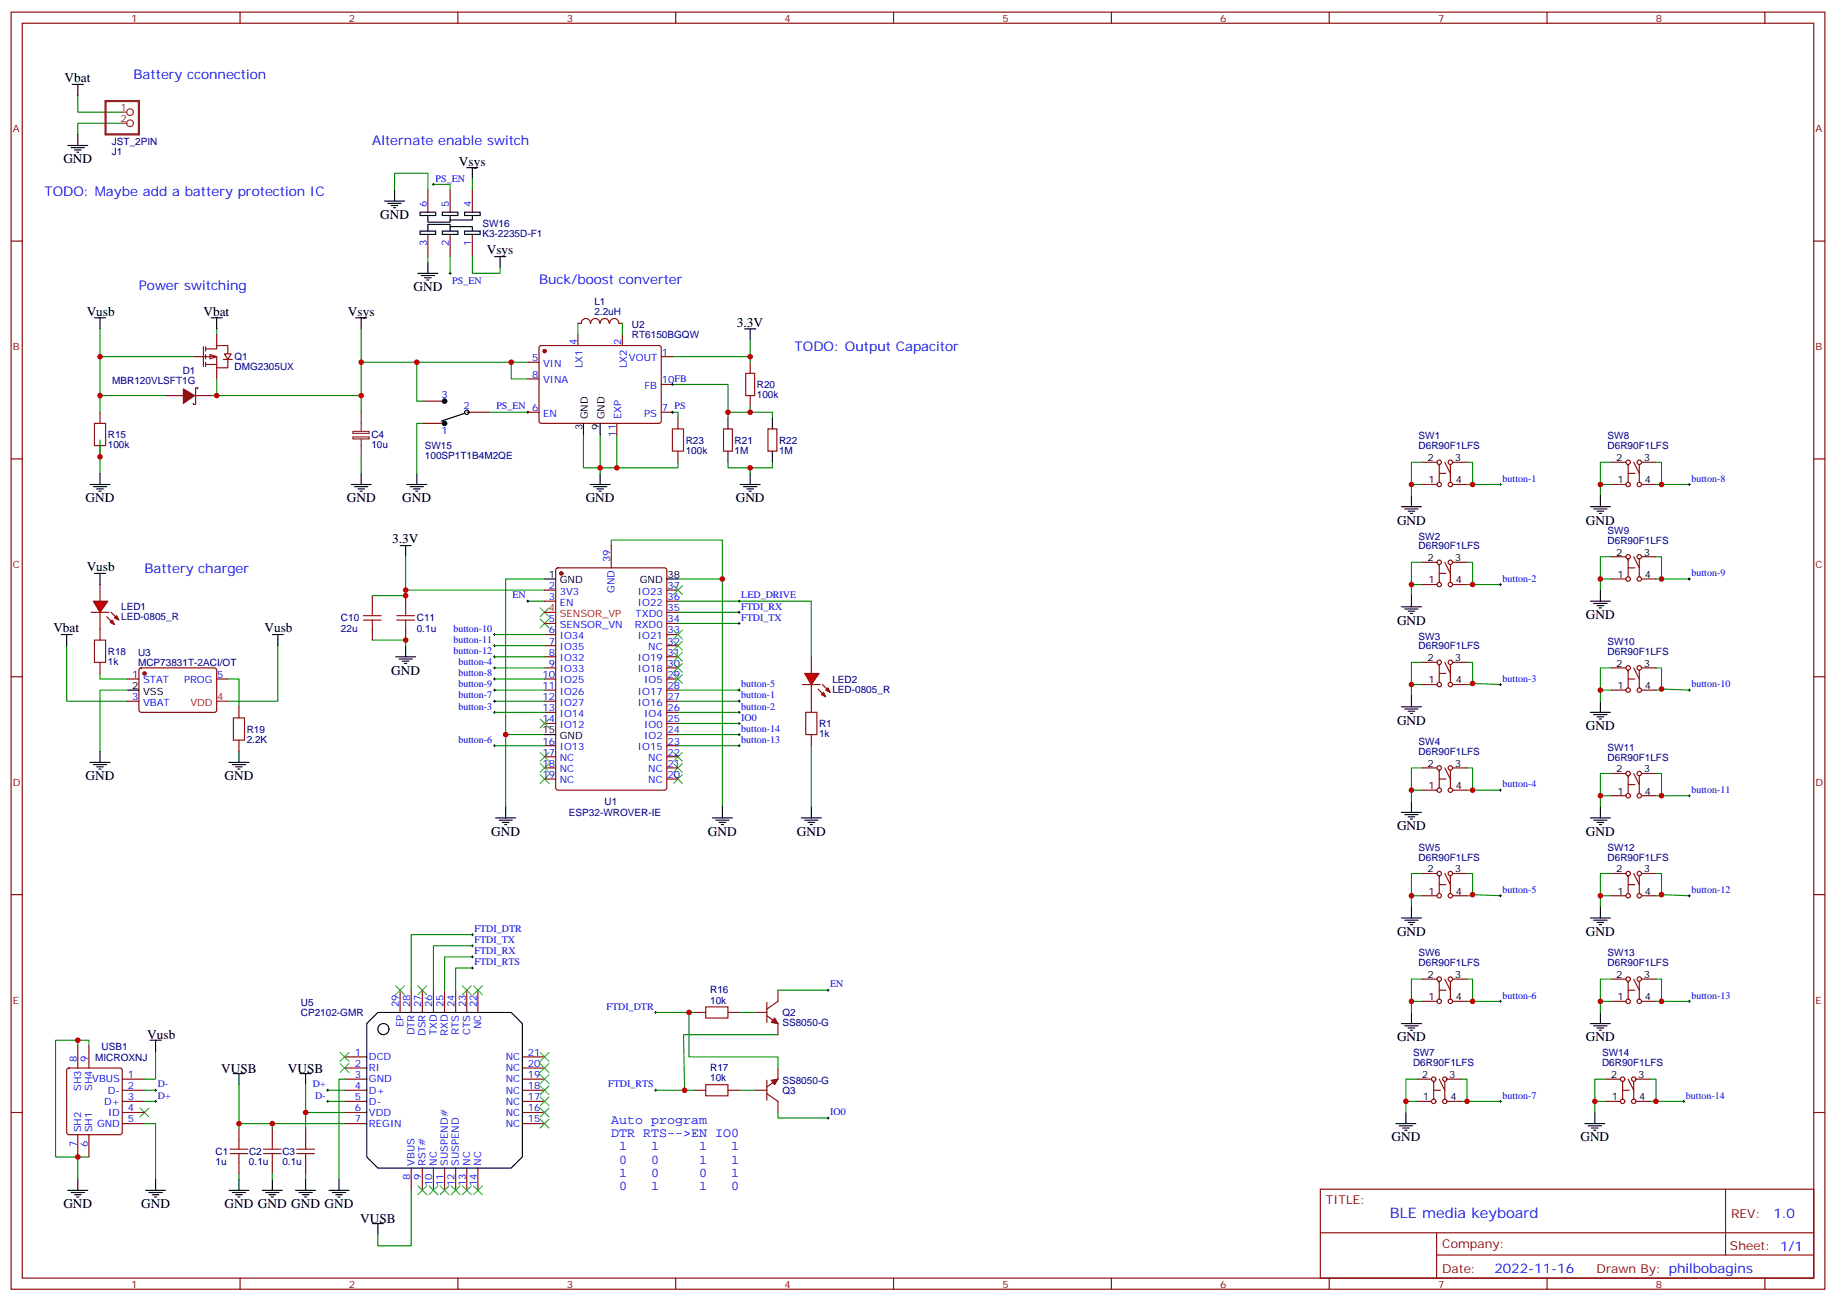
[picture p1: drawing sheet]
<svg xmlns="http://www.w3.org/2000/svg" width="583mm" height="413mm" viewBox="0 0 583 413" stroke-linecap="round" stroke-linejoin="round" font-family="sans-serif">
<g fill="none" stroke="#008700" stroke-width=".35">
<path d="M24.7 30.3v5.3h14.1M38.8 39.1h-14.1v3.6M451.6 153.8h-3.6v3.5M451.6 146.7h-3.6v7.1M465.7 146.7h1.7v7.1M465.7 153.8h10.5M511.5 146.7h-3.5v7.1M511.5 153.8h-3.5v3.5M525.6 146.7h1.8v7.1h-1.8M527.4 153.8h8.8M128.8 176.7v12.4h-10.6M194 173.2v-1.8h35.3v12.4"/>
<path d="M451.6 178.5h-3.6v7M465.7 178.5h1.7v7h-1.7M511.5 176.7h-3.5v7.1M525.6 176.7h1.8v7.1h-1.8M128.8 187.3h44.1M167.6 190.8h5.3M172.9 183.8h-12.4v72.3M215.2 183.8h14.1v72.3M451.6 185.5h-3.6v3.6M467.4 185.5h8.8M511.5 183.8h-3.5v3.5M527.4 183.8h8.8"/>
<path d="M72.3 215.5h3.5v8.8M118.2 203.2h10.6v1.7M451.6 210.2h-3.6v7.1M451.6 217.3h-3.6v3.5M465.7 210.2h1.7v7.1h-1.7M467.4 216.9l8.8 .4M511.5 219h-3.5v3.6M511.5 212h-3.5v7M525.6 212h1.8v7h-1.8M527.4 218.7l8.8 .3M160.5 233.2h12.4M451.6 250.8h-3.6v3.5"/>
<path d="M451.6 243.7h-3.6v7.1M465.7 243.7h1.7v7.1h-1.7M467.4 250.8h8.8M511.5 252.6h-3.5v3.5M511.5 245.5h-3.5v7.1M525.6 245.5h1.8v7.1h-1.8M527.4 252.6h8.8M451.6 277.2h-3.6v7.1M465.7 277.2h1.7v7.1h-1.7M511.5 277.2h-3.5v7.1M525.6 277.2h1.8v7.1h-1.8M451.6 284.3h-3.6v3.5"/>
<path d="M467.4 284l8.8 .3M511.5 284.3h-3.5v3.5M527.4 284l8.8 .3M451.6 317.8h-3.6v3.5M451.6 310.8h-3.6v7M465.7 310.8h1.7v7h-1.7M467.4 317.8h8.8M24.7 331.9v-1.7h-7.1v37h10.6M24.7 330.2h3.5v1.7M49.4 333.7v8.8h-3.5M45.9 356.6h3.5v17.7M449.8 349.6h-3.5v3.5"/>
<path d="M449.8 342.5h-3.5v7.1M463.9 342.5h1.8v7.1h-1.8M465.7 349.6h10.5"/>
</g>
<g fill="none" stroke="#000" stroke-width=".35">
<path d="M236.4 104.4h3.5M238.1 104.4v3.5M448 157.3v3.5M508 157.3v3.5M127 173.2h3.5M128.8 173.2v3.5M444.9 160.8h6.3M445.9 161.5h4.2M447 162.2h2.1M447.7 162.9h.7M504.8 160.8h6.4M505.9 161.5h4.2"/>
<path d="M506.9 162.2h2.2M507.6 162.9h.8M172.9 183.8h3.5M211.7 183.8h3.5M444.9 192.6h6.3M445.9 193.3h4.2M447 194h2.1M447.7 194.7h.7M448 189.1v3.5M504.8 190.8h6.4M505.9 191.5h4.2M506.9 192.2h2.2"/>
<path d="M507.6 192.9h.8M508 187.3v3.5M125.6 208.5h6.3M126.6 209.2h4.3M127.7 209.9h2.1M128.4 210.6h.7M128.8 204.9v3.6M75.8 238.4v3.6M172.9 233.2h3.5M444.9 224.3h6.3M445.9 225h4.2M447 225.7h2.1"/>
<path d="M447.7 226.4h.7M448 220.8v3.5M504.8 226.1h6.4M505.9 226.8h4.2M506.9 227.5h2.2M507.6 228.2h.8M508 222.6v3.5M72.7 242h6.3M73.7 242.7h4.3M74.8 243.4h2.1M75.5 244.1h.7M157.3 259.6h6.4"/>
<path d="M160.5 256.1v3.5M226.1 259.6h6.4M229.3 256.1v3.5M444.9 257.8h6.3M445.9 258.6h4.2M447 259.3h2.1M447.7 260h.7M448 254.3v3.5M504.8 259.6h6.4M508 256.1v3.5M158.4 260.3h4.2M159.5 261h2.1"/>
<path d="M160.2 261.7h.7M227.2 260.3h4.2M228.2 261h2.2M229 261.7h.7M505.9 260.3h4.2M506.9 261h2.2M507.6 261.7h.8M444.9 291.4h6.3M445.9 292.1h4.2M447 292.8h2.1M447.7 293.5h.7M448 287.8v3.6"/>
<path d="M504.8 291.4h6.4M505.9 292.1h4.2M506.9 292.8h2.2M507.6 293.5h.8M508 287.8v3.6M444.9 324.9h6.3M445.9 325.6h4.2M447 326.3h2.1M447.7 327h.7M448 321.3v3.6M443.1 356.6h6.3M444.1 357.3h4.3"/>
<path d="M445.2 358h2.1M445.9 358.7h.7M446.3 353.1v3.5M21.5 377.8h6.4M22.6 378.5h4.2M23.6 379.2h2.2M24.3 379.9h.7M24.7 374.3v3.5M46.2 377.8h6.4M47.3 378.5h4.2M48.3 379.2h2.1M49 379.9h.7"/>
<path d="M49.4 374.3v3.5"/>
</g>
<g fill="none" stroke="#3c3" stroke-width=".35">
<path d="M171.4 196.5l2.9 2.8M171.4 192.9l2.9 2.9M174.3 196.5l-2.9 2.8M174.3 192.9l-2.9 2.9M213.8 203.5l2.8 2.8M216.6 203.5l-2.8 2.8M171.4 238.8l2.9 2.8M174.3 238.8l-2.9 2.8M213.8 238.8l2.8 2.8M216.6 238.8l-2.8 2.8M171.4 245.9l2.9 2.8M171.4 242.3l2.9 2.8"/>
<path d="M174.3 245.9l-2.9 2.8M174.3 242.3l-2.9 2.8M213.8 242.3l2.8 2.8M213.8 245.9l2.8 2.8M216.6 242.3l-2.8 2.8M216.6 245.9l-2.8 2.8M44.4 351.7l2.9 2.8M47.3 351.7l-2.9 2.8"/>
</g>
<g fill="none" stroke="#870000" stroke-width=".35">
<path d="M451.6 146.7h4.5M451.6 153.8h4.5M461.1 146.7h4.6M461.1 153.8h4.6M511.5 146.7h4.6M511.5 153.8h4.6M521.1 146.7h4.5M521.1 153.8h4.5M194 173.2v7M451.6 178.5h4.5M461.1 178.5h4.6M511.5 176.7h4.6"/>
<path d="M521.1 176.7h4.5M118.2 189.1v3.5M118.2 199.6v3.6M128.8 189.1v3.5M128.8 199.6v3.6M172.9 187.3h3.5M172.9 190.8h3.5M172.9 197.9h3.5M176.6 180.4l.5-.2h33.9l.6 .5 .1 69.4-.5 .6-34.1 .1-.7-.5v-69.4zM211.7 187.3h3.5M211.7 190.8h3.5M211.7 197.9h3.5"/>
<path d="M211.7 194.3h3.5M451.6 185.5h4.5M461.1 185.5h4.6M511.5 183.8h4.6M521.1 183.8h4.5M172.9 201.4h3.5M172.9 204.9h3.5M172.9 208.5h3.5M172.9 212h3.5M172.9 215.5h3.5M172.9 219h3.5M211.7 201.4h3.5"/>
<path d="M211.7 204.9h3.5M211.7 208.5h3.5M211.7 212h3.5M211.7 215.5h3.5M211.7 219h3.5M451.6 210.2h4.5M451.6 217.3h4.5M461.1 210.2h4.6M461.1 217.3h4.6M511.5 212h4.6M511.5 219h4.6M521.1 212h4.5"/>
<path d="M521.1 219h4.5M75.8 224.3v3.6M75.8 234.9v3.5M172.9 222.6h3.5M172.9 226.1h3.5M172.9 229.6h3.5M172.9 236.7h3.5M211.7 222.6h3.5M211.7 226.1h3.5M211.7 229.6h3.5M211.7 236.7h3.5M211.7 233.2h3.5"/>
<path d="M172.9 240.2h3.5M172.9 243.7h3.5M172.9 247.3h3.5M211.7 240.2h3.5M211.7 243.7h3.5M211.7 247.3h3.5M451.6 243.7h4.5M451.6 250.8h4.5M461.1 243.7h4.6M461.1 250.8h4.6M511.5 245.5h4.6M511.5 252.6h4.6"/>
<path d="M521.1 245.5h4.5M521.1 252.6h4.5M451.6 277.2h4.5M461.1 277.2h4.6M511.5 277.2h4.6M521.1 277.2h4.5M451.6 284.3h4.5M461.1 284.3h4.6M511.5 284.3h4.6M521.1 284.3h4.5M451.6 310.8h4.5M451.6 317.8h4.5"/>
<path d="M461.1 310.8h4.6M461.1 317.8h4.6M21.4 339.2l.5-.2h16.2l.5 .2 .2 .5v19.7l-.2 .5-.5 .3h-16.2l-.5-.3-.2-.5v-19.7zM24.7 331.9v7.1M28.2 331.9v7.1M38.8 356.6h7.1M38.8 353.1h7.1M38.8 349.6h7.1M38.8 346h7.1M38.8 342.5h7.1M449.8 349.6h4.6M449.8 342.5h4.6"/>
<path d="M459.3 349.6h4.6M459.3 342.5h4.6M24.7 360.2v7M28.2 360.2v7"/>
<circle cx="456.8" cy="146.7" r=".71"/>
<circle cx="456.8" cy="153.8" r=".71"/>
<circle cx="460.4" cy="146.7" r=".71"/>
<circle cx="460.4" cy="153.8" r=".71"/>
<circle cx="516.8" cy="153.8" r=".71"/>
<circle cx="516.8" cy="146.7" r=".71"/>
<circle cx="520.3" cy="153.8" r=".71"/>
<circle cx="520.3" cy="146.7" r=".71"/>
<circle cx="456.8" cy="178.5" r=".71"/>
<circle cx="460.4" cy="178.5" r=".71"/>
<circle cx="516.8" cy="176.7" r=".71"/>
<circle cx="520.3" cy="176.7" r=".71"/>
<circle cx="456.8" cy="185.5" r=".71"/>
<circle cx="460.4" cy="185.5" r=".71"/>
<circle cx="516.8" cy="183.8" r=".71"/>
<circle cx="520.3" cy="183.8" r=".71"/>
<circle cx="456.8" cy="217.3" r=".71"/>
<circle cx="456.8" cy="210.2" r=".71"/>
<circle cx="460.4" cy="217.3" r=".71"/>
<circle cx="460.4" cy="210.2" r=".71"/>
<circle cx="516.8" cy="219" r=".71"/>
<circle cx="516.8" cy="212" r=".71"/>
<circle cx="520.3" cy="212" r=".71"/>
<circle cx="520.3" cy="219" r=".71"/>
<circle cx="456.8" cy="243.7" r=".71"/>
<circle cx="456.8" cy="250.8" r=".71"/>
<circle cx="460.4" cy="250.8" r=".71"/>
<circle cx="460.4" cy="243.7" r=".71"/>
<circle cx="516.8" cy="252.6" r=".71"/>
<circle cx="516.8" cy="245.5" r=".71"/>
<circle cx="520.3" cy="245.5" r=".71"/>
<circle cx="520.3" cy="252.6" r=".71"/>
<circle cx="456.8" cy="277.2" r=".71"/>
<circle cx="460.4" cy="277.2" r=".71"/>
<circle cx="516.8" cy="277.2" r=".71"/>
<circle cx="520.3" cy="277.2" r=".71"/>
<circle cx="456.8" cy="284.3" r=".71"/>
<circle cx="460.4" cy="284.3" r=".71"/>
<circle cx="516.8" cy="284.3" r=".71"/>
<circle cx="520.3" cy="284.3" r=".71"/>
<circle cx="456.8" cy="317.8" r=".71"/>
<circle cx="456.8" cy="310.8" r=".71"/>
<circle cx="460.4" cy="310.8" r=".71"/>
<circle cx="460.4" cy="317.8" r=".71"/>
<circle cx="455.1" cy="342.5" r=".71"/>
<circle cx="455.1" cy="349.6" r=".71"/>
<circle cx="458.6" cy="342.5" r=".71"/>
<circle cx="458.6" cy="349.6" r=".71"/>
</g>
<g fill="none" stroke="#000" stroke-width=".32">
<path d="M475.9 153.8h.7M476.2 153.4v.7M535.9 153.8h.7M536.2 153.4v.7M167.2 190.8h.7M167.6 190.5v.7M475.9 185.5h.7M476.2 185.2v.7M535.9 183.8h.7M536.2 183.4v.7M475.9 217.3h.7M476.2 216.9v.7"/>
<path d="M535.9 219h.7M536.2 218.7v.7M475.9 250.8h.7M476.2 250.4v.7M535.9 252.6h.7M536.2 252.2v.7M475.9 284.3h.7M476.2 284v.7M535.9 284.3h.7M536.2 284v.7M475.9 317.8h.7M476.2 317.5v.7"/>
<path d="M475.9 349.6h.7M476.2 349.2v.7"/>
</g>
<path d="M115.4 196.8h5.6M115.4 195.4h5.6M118.2 192.6v2.8M118.2 196.8v2.8M125.9 196.8h5.7M125.9 195.4h5.7M128.8 192.6v2.8M128.8 196.8v2.8M74.1 227.9h3.5v7h-3.5z" fill="none" stroke="#a10000" stroke-width=".35"/>
<circle cx="178.2" cy="182" r=".53" fill="#870000" stroke="#870000" stroke-width=".35"/>
<path d="M172.9 194.3h3.5" fill="none" stroke="#f00" stroke-width=".35"/>
<g fill="none" stroke="#900" stroke-width=".35">
<path d="M456.8 147.8v-.4v5.7M456.8 150.2h2.2M458.6 146.7l1.8 3.5M460.4 147.4v5.7M516.8 147.8v-.4v5.7M516.8 150.2h2.1M518.6 146.7l1.7 3.5M520.3 147.4v5.7M456.8 179.5v-.3v5.6M458.6 178.5l1.8 3.5M460.4 179.2v5.6M516.8 177.8v-.4v5.7"/>
<path d="M518.6 176.7l1.7 3.5M520.3 177.4v5.7M456.8 182h2.2M516.8 180.2h2.1M456.8 211.3v-.4v5.7M456.8 213.7h2.2M458.6 210.2l1.8 3.5M460.4 210.9v5.7M516.8 213v-.3v5.6M516.8 215.5h2.1M518.6 212l1.7 3.5M520.3 212.7v5.6"/>
<path d="M456.8 244.8v-.4v5.7M456.8 247.3h2.2M458.6 243.7l1.8 3.6M460.4 244.4v5.7M516.8 246.6v-.4v5.6M516.8 249h2.1M518.6 245.5l1.7 3.5M520.3 246.2v5.6M456.8 278.3v-.3v5.6M458.6 277.2l1.8 3.6M460.4 278v5.6M516.8 278.3v-.3v5.6"/>
<path d="M518.6 277.2l1.7 3.6M520.3 278v5.6M456.8 280.8h2.2M516.8 280.8h2.1M456.8 311.8v-.3v5.6M456.8 314.3h2.2M458.6 310.8l1.8 3.5M460.4 311.5v5.6M455.1 343.6v-.4v5.7M455.1 346h2.1M456.8 342.5l1.8 3.5M458.6 343.2v5.7"/>
</g>
<path d="M33.5 32.1h10.6v10.6h-10.6z" fill="none" stroke="#8c2424" stroke-width=".71"/>
<g fill="none" stroke="#8c2424" stroke-width=".35">
<path d="M38.8 39.1h1.4M38.8 35.6h1.4"/>
<circle cx="41.3" cy="39.1" r="1.06"/>
<circle cx="41.3" cy="35.6" r="1.06"/>
</g>
<g fill="#f00" stroke="#870000" stroke-width=".35">
<path d="M29.6 190.8h4.6l-2.5 3.5z"/>
<path d="M28.9 194.3h5.7z"/>
</g>
<g fill="#870000" stroke="#870000" stroke-width=".35">
<path d="M35.3 194.3l1.4 1.5z"/>
<path d="M33.9 195.8l1.4 1.4z"/>
</g>
<g fill="#f00" stroke="#870000" stroke-width=".35">
<path d="M37 195.4l.7 1.4-1.4-.7z"/>
<path d="M34.9 197.5l.7-.7 .7 1.4z"/>
</g>
<path d="M70.9 114.1h2.8M31.7 130.8v3.6M31.7 141.4v3.6M31.7 185.5v5.3M31.7 194.3v8.9M31.7 210.2v3.5M40.6 215.5h3.5M44.3 212.2l.5-.2h23.6l.4 .7-.1 13-.6 .4-23.6-.1-.4-.6v-12.7zM68.8 215.5h3.5M40.6 222.6h3.5" fill="none" stroke="#870000" stroke-width=".35"/>
<g fill="none" stroke="#000" stroke-width=".35">
<path d="M22.9 26.8h3.6M24.7 26.8v3.5M21.5 46.2h6.4M22.6 46.9h4.2M23.6 47.6h2.2M24.3 48.3h.7M24.7 42.7v3.5M30 100.9h3.5M31.7 100.9v3.5M67 100.9h3.6M68.8 100.9v3.5M112.9 100.9h3.5"/>
<path d="M114.7 100.9v3.5M28.6 153.8h6.3M29.6 154.5h4.3M30.7 155.2h2.1M31.4 155.9h.7M31.7 150.2v3.6M30 182h3.5M31.7 182v3.5M19.4 201.4h3.5M21.2 201.4v3.5M40.6 219h3.5M86.4 201.4h3.6"/>
<path d="M88.2 201.4v3.5M31.7 238.4v3.6M28.6 242h6.3M29.6 242.7h4.3M30.7 243.4h2.1M31.4 244.1h.7"/>
</g>
<path d="M31.7 113.2v17.6M31.7 104.4v8.8h30M68.8 104.4v1.8M31.7 139.7v10.5M31.7 125.6h21.2M68.8 120.3v5.3h-1.8M21.2 204.9v17.7h19.4M31.7 213.7v1.8h8.9M40.6 219h-8.9v19.4M88.2 204.9v17.7h-15.9" fill="none" stroke="#008700" stroke-width=".35"/>
<path d="M30 134.4h3.5v7h-3.5zM30 203.2h3.5v7h-3.5z" fill="none" stroke="#a10000" stroke-width=".35"/>
<circle cx="45.9" cy="213.7" r=".53" fill="#870000" stroke="#870000" stroke-width=".35"/>
<path d="M68.8 222.6h3.5" fill="none" stroke="#f00" stroke-width=".35"/>
<path d="M71.3 112.3h2.1l-1.1 1.8z" fill="#fff" stroke="#870000" stroke-width=".35"/>
<g fill="none" stroke="#870000" stroke-width=".35">
<path d="M3.5 3.8h575.8v405.4h-575.8zM7.1 7.4h568.6v398.3h-568.6zM76.2 3.8v3.6M145.3 3.8v3.6M214.5 3.8v3.6M283.6 3.8v3.6M352.8 3.8v3.6M421.9 3.8v3.6M491.1 3.8v3.6M560.2 3.8v3.6M3.5 76.5h3.6M135.8 60.3v7"/>
<path d="M135.8 74.4v7.1M142.9 60.3v7M142.9 74.4v7.1M149.9 60.3v7M149.9 74.4v7.1M575.7 76.5h3.6M61.7 113.2h7.1v3.5h3.5v-2.4M64.6 110v6.4M65.3 110.7h3.5v-1h3.5v2.4M65.3 110v1.4M65.3 112.5v1.4M65.3 115v1.4"/>
<path d="M65.3 115.7h3.5M66.7 112.5l2.1 .7-2.1 .7zM68.8 106.2v3.5M68.8 116.7v3.6M167.6 115h3.5M171.3 109.9l.5-.2h37.7l.4 .7-.1 23.5-.6 .5-37.7-.1-.4-.6v-23.3zM183.4 102.6h1.1M183.4 106.2v3.5M184.5 102.6a1.41 1.41 0 0 1 1.5-1.5 1.41 1.41 0 0 1 1.4 1.5M187.5 102.6a1.41 1.41 0 0 1 1.4-1.5 1.41 1.41 0 0 1 1.4 1.5M190.5 102.6a1.41 1.41 0 0 1 1.4-1.5 1.41 1.41 0 0 1 1.4 1.5M193.6 102.6a1.41 1.41 0 0 1 1.4-1.5 1.41 1.41 0 0 1 1.4 1.5"/>
<path d="M196.5 102.6h1.1M197.6 106.2v3.5M209.9 113.2h3.5M238.1 115v3.5M52.9 125.6h5.3M61.7 125.6h5.3M62.8 123.4v-.3h-.7v5.3h-.7v-.4M134.1 134.4h7M134.1 127.3h7M148.2 130.8h7M167.6 130.8h3.5M167.6 120.3h3.5"/>
<path d="M195.8 134.4v3.5M209.9 130.8h3.5M209.9 122h3.5M215.2 132.6v3.5M229.7 136.1h2.8v7.1h-2.8zM238.1 125.6v3.5M243.8 136.1h2.8v7.1h-2.8zM3.5 145.7h3.6M215.2 143.2v3.5M575.7 145.7h3.6M3.5 214.8h3.6M575.7 214.8h3.6"/>
<path d="M3.5 284h3.6M575.7 284h3.6M127 314.3v7M130.5 314.3v7M134.1 314.3v7M137.6 314.3v7M141.1 314.3v7M144.6 314.3v7M148.2 314.3v7M151.7 314.3v7M243.4 318.2v6.3M246.9 314.3v3.5l-3.5 2.5"/>
<path d="M511.5 310.8h4.6M511.5 317.8h4.6M521.1 310.8h4.5M521.1 317.8h4.5M109.4 335.5h7M109.4 339h7M165.8 335.5h7.1M165.8 339h7.1M220.5 321.3h3.5M231.1 321.3h3.5M239.9 321.3h3.5M243.4 322.4l3.5 2.5v3.5"/>
<path d="M246.9 339v3.5l-3.5 2.5M3.5 353.1h3.6M75.8 358.4v3.5M86.4 358.4v3.5M97 358.4v3.5M109.4 346h7M109.4 342.5h7M109.4 349.6h7M109.4 353.1h7M109.4 356.6h7M165.8 346h7.1M165.8 342.5h7.1"/>
<path d="M165.8 349.6h7.1M165.8 353.1h7.1M165.8 356.6h7.1M220.5 346h3.5M231.1 346h3.5M239.9 346h3.5M243.4 347.1l3.5 2.5v3.5M243.4 342.9v6.3M509.8 342.5h4.5M509.8 349.6h4.5M519.3 342.5h4.6M519.3 349.6h4.6"/>
<path d="M575.7 353.1h3.6M75.8 369v3.5M86.4 369v3.5M97 369v3.5M130.5 370.7v7.1M134.1 370.7v7.1M137.6 370.7v7.1M141.1 370.7v7.1M144.6 370.7v7.1M148.2 370.7v7.1M151.7 370.7v7.1M419.1 377.4h156.6v28.3h-156.6z"/>
<path d="M547.7 377.5v20.8M419.1 391.3h156.5M456 398.3h119.6M456 391.3v14.1M76.2 405.7v3.5M145.3 405.7v3.5M214.5 405.7v3.5M283.6 405.7v3.5M352.8 405.7v3.5M421.9 405.7v3.5M491.1 405.7v3.5M560.2 405.7v3.5"/>
<circle cx="516.8" cy="317.8" r=".71"/>
<circle cx="516.8" cy="310.8" r=".71"/>
<circle cx="520.3" cy="317.8" r=".71"/>
<circle cx="520.3" cy="310.8" r=".71"/>
<circle cx="515.1" cy="342.5" r=".71"/>
<circle cx="515.1" cy="349.6" r=".71"/>
<circle cx="518.6" cy="349.6" r=".71"/>
<circle cx="518.6" cy="342.5" r=".71"/>
</g>
<g fill="#870000" stroke="#870000" stroke-width=".35">
<path d="M58.2 123.4l3.5 2.2-3.5 2.4z"/>
<path d="M245.9 323.1l1 1.8-2.1-.4z"/>
<path d="M244.8 342.9l2.1-.4-1 1.8z"/>
<circle cx="172.9" cy="111.4" r=".53"/>
</g>
<g fill="none" stroke="#000" stroke-width=".35">
<path d="M148.2 53.2h3.5M149.9 53.2v3.6M122.1 63.8h6.3M123.1 64.5h4.3M124.2 65.2h2.1M124.9 65.9h.7M125.2 60.3v3.5M133.3 73.3h5v1.1h-5zM133.3 67.3h5v1.1h-5zM135.8 68.4v2.1h7.1v-.7M140.4 73.3h4.9v1.1h-4.9zM140.4 67.3h4.9v1.1h-4.9z"/>
<path d="M142.9 73.3v-1.4h7v1.4M142.9 68.4v1.4h7v-1.4M142.9 71.9v-.7h-7.1v2.1M147.5 73.3h4.9v1.1h-4.9zM147.5 67.3h4.9v1.1h-4.9zM132.6 86.7h6.4M133.7 87.5h4.2M134.8 88.2h2.1M135.5 88.9h.7M135.8 83.2v3.5M157 81.5h3.5M158.7 81.5v3.5"/>
<path d="M147.5 131.2l-7.4 2.5M185.2 134.4v3.5M190.5 134.4v3.5M231.1 132.6v3.5M245.2 132.6v3.5M111.5 153.8h6.3M112.5 154.5h4.3M113.6 155.2h2.1M114.3 155.9h.7M114.7 150.2v3.6M129.1 153.8h6.4M130.2 154.5h4.2"/>
<path d="M131.2 155.2h2.1M131.9 155.9h.7M132.3 150.2v3.6M187.3 153.8h6.4M188.4 154.5h4.2M189.4 155.2h2.2M190.1 155.9h.8M190.5 150.2v3.6M231.1 143.2v3.5M234.9 153.8h6.4M236 154.5h4.2M237.1 155.2h2.1"/>
<path d="M237.8 155.9h.7M238.1 150.2v3.6M245.2 143.2v3.5M47.6 330.2h3.6M49.4 330.2v3.5M119.9 321.3h42.4l3.5 3.6v42.3l-3.5 3.5h-42.4l-3.5-3.5v-42.3zM504.8 324.9h6.4M505.9 325.6h4.2M506.9 326.3h2.2M507.6 327h.8M508 321.3v3.6M74.1 340.7h3.5"/>
<path d="M75.8 340.7v3.6M95.2 340.7h3.6M97 340.7v3.6M503.1 356.6h6.3M504.1 357.3h4.3M505.2 358h2.1M505.9 358.7h.7M506.2 353.1v3.5M72.7 377.8h6.3M73.7 378.5h4.3M74.8 379.2h2.1M75.5 379.9h.7"/>
<path d="M75.8 374.3v3.5M83.3 377.8h6.3M84.3 378.5h4.2M85.4 379.2h2.1M86.1 379.9h.7M86.4 374.3v3.5M93.8 377.8h6.4M94.9 378.5h4.2M96 379.2h2.1M96.7 379.9h.7M97 374.3v3.5M104.4 377.8h6.4"/>
<path d="M105.5 378.5h4.2M106.5 379.2h2.2M107.2 379.9h.7M107.6 374.3v3.5M118.2 388.4h3.5M119.9 388.4v3.5"/>
<circle cx="148.2" cy="130.8" r=".71"/>
<circle cx="121.7" cy="326.6" r="1.76"/>
</g>
<g fill="none" stroke="#008700" stroke-width=".35">
<path d="M137.6 58.5h5.3v1.8M149.9 56.8v3.5M125.2 60.3v-5.3h10.6v5.3M135.8 81.5v1.7M142.9 81.5v5.2M149.9 81.5v5.2h8.8v-1.7M114.7 104.4v10.6M132.3 115v12.3h1.8M162.3 115h5.3M183.4 102.6v3.6M197.6 102.6v3.6M238.1 107.9v5.3h-24.7"/>
<path d="M238.1 113.2v1.8M68.8 125.6h45.9M134.1 134.4h-1.8v15.8M155.2 130.8h12.4M167.6 120.3h-5.3v-5.3h-47.6v15.8M185.2 137.9v10.6h30v-1.8M190.5 137.9v12.3M195.8 137.9v10.6M213.4 122h17.7v8.8M213.4 130.8h1.8v1.8M231.1 132.6v-1.8h14.1v1.8M238.1 129.1v1.7"/>
<path d="M114.7 145v5.2M231.1 146.7v1.8h7v1.7M245.2 146.7v1.8h-7.1M215.2 194.3h19.4M215.2 197.9h19.4M157 212h15.9M157 215.5h15.9M157 208.5h15.9M157 204.9h15.9M157 201.4h15.9M157 219h15.9M215.2 219h19.4"/>
<path d="M157 222.6h15.9M157 236.7h15.9M157 226.1h15.9M215.2 229.6h19.4M215.2 222.6h19.4M215.2 236.7h19.4M215.2 233.2h19.4M215.2 226.1h19.4M149.9 296.7h-19.4v17.6M149.9 307.2h-5.3v7.1M149.9 303.7h-8.8v10.6M149.9 300.2h-12.3v14.1"/>
<path d="M246.9 314.3h15.9M511.5 317.8h-3.5v3.5M511.5 310.8h-3.5v7M525.6 310.8h1.8v7h-1.8M527.4 317.8h8.8M208.1 321.3h12.4M218.7 321.3v14.2h28.2v3.5M234.6 321.3h5.3M246.9 328.4h-29.9l.3 17.6M45.9 346h3.5M45.9 349.6h3.5M75.8 344.3v12.3h33.6"/>
<path d="M75.8 356.6v1.8M86.4 356.6v1.8M97 344.3v8.8M104.1 346h5.3M104.1 349.6h5.3M109.4 342.5h-1.8v31.8M109.4 353.1h-12.4v5.3M208.1 346h12.4M234.6 346h5.3M246.9 353.1v1.8h15.9M509.8 349.6h-3.6v3.5M509.8 342.5h-3.6v7.1"/>
<path d="M523.9 342.5h1.7v7.1h-1.7M525.6 349.6h8.9M24.7 367.2v7.1M75.8 372.5v1.8M86.4 372.5v1.8M97 372.5v1.8M130.5 377.8v17.6h-10.6v-3.5"/>
</g>
<g fill="none" stroke="#a10000" stroke-width=".35">
<path d="M236.7 118.5h2.8v7.1h-2.8zM213.4 136.1h3.6v7.1h-3.6zM224 319.6h7.1v3.5h-7.1zM224 344.3h7.1v3.5h-7.1zM73 366.1h5.7M73 364.7h5.7M75.8 361.9v2.8M75.8 366.1v2.9M83.6 366.1h5.7M83.6 364.7h5.7M86.4 361.9v2.8M86.4 366.1v2.9"/>
<path d="M94.2 366.1h5.6M94.2 364.7h5.6M97 361.9v2.8M97 366.1v2.9"/>
</g>
<g fill="none" stroke="#000" stroke-width=".32">
<path d="M137.2 58.5h.7M137.6 58.2v.7M142.5 86.7h.7M142.9 86.4v.7M167.2 130.8h.7M167.6 130.5v.7M213.1 130.8h.7M213.1 122h.7M213.4 121.7v.7M213.4 130.5v.7M234.2 197.9h.7M234.2 194.3h.7"/>
<path d="M234.6 194v.7M234.6 197.5v.7M156.6 204.9h.7M156.6 208.5h.7M156.6 215.5h.7M156.6 212h.7M156.6 201.4h.7M156.6 219h.7M157 201v.8M157 204.6v.7M157 208.1v.7M157 211.6v.7"/>
<path d="M157 215.2v.7M157 218.7v.7M234.2 219h.7M234.6 218.7v.7M156.6 236.7h.7M156.6 226.1h.7M156.6 222.6h.7M157 222.2v.7M157 225.7v.7M157 236.3v.7M234.2 229.6h.7M234.2 236.7h.7"/>
<path d="M234.2 233.2h.7M234.2 226.1h.7M234.2 222.6h.7M234.6 222.2v.7M234.6 225.7v.7M234.6 229.3v.7M234.6 232.8v.7M234.6 236.3v.7M149.6 296.7h.7M149.9 296.3v.7M149.9 299.8v.7M149.6 300.2h.7"/>
<path d="M149.6 307.2h.7M149.6 303.7h.7M149.9 303.4v.7M149.9 306.9v.7M262.5 314.3h.7M262.8 313.9v.7M535.9 317.8h.7M536.2 317.5v.7M207.8 321.3h.7M208.1 321v.7M49 349.6h.7M49 346h.7"/>
<path d="M49.4 345.7v.7M49.4 349.2v.7M103.7 349.6h.7M103.7 346h.7M104.1 345.7v.7M104.1 349.2v.7M207.8 346h.7M208.1 345.7v.7M262.5 354.9h.7M262.8 354.5v.7M534.1 349.6h.7M534.5 349.2v.7"/>
</g>
<path d="M516.8 311.8v-.3v5.6M516.8 314.3h2.1M518.6 310.8l1.7 3.5M520.3 311.5v5.6M515.1 343.6v-.4v5.7M515.1 346h2.1M516.8 342.5l1.8 3.5M518.6 343.2v5.7" fill="none" stroke="#900" stroke-width=".35"/>
<g fill="none" stroke="#3c3" stroke-width=".35">
<path d="M213.8 200l2.8 2.8M213.8 185.9l2.8 2.8M216.6 185.9l-2.8 2.8M216.6 200l-2.8 2.8M213.8 207l2.8 2.9M213.8 214.1l2.8 2.8M213.8 210.6l2.8 2.8M216.6 207l-2.8 2.9M216.6 214.1l-2.8 2.8M216.6 210.6l-2.8 2.8M171.4 228.2l2.9 2.8M174.3 228.2l-2.9 2.8"/>
<path d="M125.6 312.9l2.8 2.8M128.4 312.9l-2.8 2.8M132.6 312.9l2.9 2.8M135.5 312.9l-2.9 2.8M146.8 312.9l2.8 2.8M149.6 312.9l-2.8 2.8M150.3 312.9l2.8 2.8M153.1 312.9l-2.8 2.8M107.9 334l2.9 2.9M107.9 337.6l2.9 2.8M110.8 337.6l-2.9 2.8M110.8 334l-2.9 2.9"/>
<path d="M171.4 337.6l2.9 2.8M171.4 334l2.9 2.9M174.3 337.6l-2.9 2.8M174.3 334l-2.9 2.9M171.4 355.2l2.9 2.8M171.4 351.7l2.9 2.8M171.4 348.2l2.9 2.8M171.4 344.6l2.9 2.9M171.4 341.1l2.9 2.8M174.3 355.2l-2.9 2.8M174.3 351.7l-2.9 2.8M174.3 348.2l-2.9 2.8"/>
<path d="M174.3 344.6l-2.9 2.9M174.3 341.1l-2.9 2.8M132.6 376.4l2.9 2.8M135.5 376.4l-2.9 2.8M136.2 376.4l2.8 2.8M139 376.4l-2.8 2.8M139.7 376.4l2.8 2.8M142.5 376.4l-2.8 2.8M143.2 376.4l2.8 2.8M146 376.4l-2.8 2.8M146.8 376.4l2.8 2.8M149.6 376.4l-2.8 2.8"/>
<path d="M150.3 376.4l2.8 2.8M153.1 376.4l-2.8 2.8"/>
</g>
<path d="M112 136.9h5.2v.6h-5.2zM112 138.7h5.2v.6h-5.2zM114.7 130.8v6M114.7 139.3v5.7" fill="none" stroke="#8c2424" stroke-width=".35"/>
<g fill="#000" stroke="#000" stroke-width=".35">
<circle cx="141.1" cy="134.4" r=".71"/>
<circle cx="141.1" cy="127.3" r=".71"/>
</g>
<g fill="#f00" stroke="#870000" stroke-width=".35">
<path d="M255.4 213.7h4.6l-2.5 3.6z"/>
<path d="M254.7 217.3h5.6z"/>
</g>
<g fill="#870000" stroke="#870000" stroke-width=".35">
<path d="M261.1 217.3l1.4 1.4z"/>
<path d="M259.6 218.7l1.5 1.4z"/>
</g>
<g fill="#f00" stroke="#870000" stroke-width=".35">
<path d="M262.8 218.3l.7 1.4-1.4-.7z"/>
<path d="M260.7 220.5l.7-.8 .7 1.5z"/>
</g>
<path d="M257.5 208.5v5.2M257.5 217.3v8.8M257.5 233.2v3.5" fill="none" stroke="#870000" stroke-width=".35"/>
<path d="M255.8 226.1h3.5v7.1h-3.5z" fill="none" stroke="#a10000" stroke-width=".35"/>
<path d="M254.4 259.6h6.3M257.5 256.1v3.5M255.4 260.3h4.2M256.5 261h2.1M257.2 261.7h.7" fill="none" stroke="#000" stroke-width=".35"/>
<path d="M215.2 190.8h42.3v17.7M257.5 236.7v19.4" fill="none" stroke="#008700" stroke-width=".35"/>
<path d="M234.2 190.8h.7M234.6 190.5v.7" fill="none" stroke="#000" stroke-width=".32"/>
<g fill="#c00">
<circle cx="24.7" cy="330.2" r=".88"/>
<circle cx="229.3" cy="183.8" r=".88"/>
<circle cx="128.8" cy="189.1" r=".88"/>
<circle cx="128.8" cy="203.2" r=".88"/>
<circle cx="160.5" cy="233.2" r=".88"/>
<circle cx="448" cy="153.8" r=".88"/>
<circle cx="448" cy="185.5" r=".88"/>
<circle cx="448" cy="250.8" r=".88"/>
<circle cx="448" cy="217.3" r=".88"/>
<circle cx="446.3" cy="349.6" r=".88"/>
<circle cx="508" cy="153.8" r=".88"/>
<circle cx="448" cy="317.8" r=".88"/>
<circle cx="448" cy="284.3" r=".88"/>
<circle cx="508" cy="252.6" r=".88"/>
<circle cx="508" cy="284.3" r=".88"/>
<circle cx="508" cy="219" r=".88"/>
<circle cx="508" cy="183.8" r=".88"/>
<circle cx="31.8" cy="125.6" r=".88"/>
<circle cx="31.8" cy="113.2" r=".88"/>
<circle cx="24.7" cy="367.2" r=".88"/>
<circle cx="217.3" cy="346" r=".88"/>
<circle cx="218.7" cy="321.3" r=".88"/>
<circle cx="508" cy="317.8" r=".88"/>
<circle cx="506.2" cy="349.6" r=".88"/>
<circle cx="86.4" cy="356.6" r=".88"/>
<circle cx="75.8" cy="356.6" r=".88"/>
<circle cx="97" cy="353.1" r=".88"/>
<circle cx="190.5" cy="148.5" r=".88"/>
<circle cx="195.8" cy="148.5" r=".88"/>
<circle cx="238.1" cy="148.5" r=".88"/>
<circle cx="238.1" cy="130.8" r=".88"/>
<circle cx="231.1" cy="130.8" r=".88"/>
<circle cx="238.1" cy="113.2" r=".88"/>
<circle cx="31.8" cy="145" r=".88"/>
<circle cx="68.8" cy="125.6" r=".88"/>
<circle cx="162.3" cy="115" r=".88"/>
<circle cx="114.7" cy="115" r=".88"/>
<circle cx="114.7" cy="125.6" r=".88"/>
<circle cx="132.3" cy="115" r=".88"/>
<circle cx="467.4" cy="153.8" r=".88"/>
<circle cx="467.4" cy="185.5" r=".88"/>
<circle cx="527.4" cy="317.8" r=".88"/>
<circle cx="525.6" cy="349.6" r=".88"/>
<circle cx="465.7" cy="349.6" r=".88"/>
<circle cx="467.4" cy="317.8" r=".88"/>
<circle cx="467.4" cy="284" r=".88"/>
<circle cx="467.4" cy="250.8" r=".88"/>
<circle cx="467.4" cy="216.9" r=".88"/>
<circle cx="527.4" cy="153.8" r=".88"/>
<circle cx="527.4" cy="183.8" r=".88"/>
<circle cx="527.4" cy="218.7" r=".88"/>
<circle cx="527.4" cy="252.6" r=".88"/>
<circle cx="527.4" cy="284" r=".88"/>
<circle cx="128.8" cy="187.3" r=".88"/>
</g>
<text font-size="4.6" fill="#00f" x="441.2" y="386.5">BLE media keyboard</text>
<g font-size="4.2">
<text x="20.5" y="26.1">Vbat</text>
<text x="20.1" y="51.8">GND</text>
<text x="145.7" y="52.5">Vsys</text>
<text x="120.6" y="69.5">GND</text>
<text x="154.5" y="80.8">Vsys</text>
<text x="131.2" y="92.4">GND</text>
<text x="27.5" y="100.2">Vusb</text>
<text x="64.6" y="100.2">Vbat</text>
<text x="110.4" y="100.2">Vsys</text>
<text x="233.9" y="103.7">3.3V</text>
<text x="27.2" y="159.4">GND</text>
<text x="110.1" y="159.4">GND</text>
<text x="127.7" y="159.4">GND</text>
<text x="185.9" y="159.4">GND</text>
<text x="233.5" y="159.4">GND</text>
<text x="443.4" y="166.5">GND</text>
<text x="503.4" y="166.5">GND</text>
<text x="124.5" y="172.5">3.3V</text>
<text x="27.5" y="181.3">Vusb</text>
<text x="503.4" y="196.5">GND</text>
<text x="16.9" y="200.7">Vbat</text>
<text x="84" y="200.7">Vusb</text>
<text x="443.4" y="198.2">GND</text>
<text x="124.2" y="214.1">GND</text>
<text x="443.4" y="230">GND</text>
<text x="503.4" y="231.7">GND</text>
<text x="27.2" y="247.6">GND</text>
<text x="71.3" y="247.6">GND</text>
<text x="443.4" y="263.5">GND</text>
<text x="155.9" y="265.3">GND</text>
<text x="224.7" y="265.3">GND</text>
<text x="252.9" y="265.3">GND</text>
<text x="503.4" y="265.3">GND</text>
<text x="443.4" y="297">GND</text>
<text x="503.4" y="297">GND</text>
<text x="46.7" y="329.8">Vusb</text>
<text x="443.4" y="330.5">GND</text>
<text x="503.4" y="330.5">GND</text>
<text x="70.2" y="340.4">VUSB</text>
<text x="91.4" y="340.4">VUSB</text>
<text x="441.7" y="362.3">GND</text>
<text x="501.6" y="362.3">GND</text>
<text x="20.1" y="383.4">GND</text>
<text x="44.8" y="383.4">GND</text>
<text x="71.3" y="383.4">GND GND GND GND</text>
<text x="114.3" y="388">VUSB</text>
</g>
<g font-size="4.2" fill="#00f">
<text x="42.3" y="25">Battery cconnection</text>
<text x="118.2" y="46.2">Alternate enable switch</text>
<text x="14.1" y="62.1">TODO: Maybe add a battery protection IC</text>
<text x="44.1" y="92">Power switching</text>
<text x="171.1" y="90.3">Buck/boost converter</text>
<text x="252.2" y="111.4">TODO: Output Capacitor</text>
<text x="45.9" y="182">Battery charger</text>
<text x="194" y="356.6">Auto program</text>
<text x="194" y="360.9">DTR RTS--&gt;EN IO0</text>
<text x="196.6" y="365.1">1</text>
<text x="206.7" y="365.1">1</text>
<text x="222" y="365.1">1</text>
<text x="232.1" y="365.1">1</text>
<text x="196.6" y="369.3">0</text>
<text x="206.7" y="369.3">0</text>
<text x="222" y="369.3">1</text>
<text x="232.1" y="369.3">1</text>
<text x="196.6" y="373.6">1</text>
<text x="196.6" y="377.8">0</text>
<text x="206.7" y="373.6">0</text>
<text x="206.7" y="377.8">1</text>
<text x="222" y="373.6">0</text>
<text x="222" y="377.8">1</text>
<text x="232.1" y="373.6">1</text>
<text x="232.1" y="377.8">0</text>
<text x="562.9" y="386.7">1.0</text>
<text x="474.4" y="404.1">2022-11-16</text>
</g>
<g font-size="3.9" fill="#800">
<text x="420.9" y="382">TITLE:</text>
<text x="549.5" y="386.7">REV:</text>
<text x="457.8" y="396.2">Company:</text>
<text x="549.1" y="396.8">Sheet: 1/1</text>
<text x="457.8" y="403.9">Date:</text>
<text x="506.8" y="404">Drawn By: philbobagins</text>
</g>
<g font-size="3.2" fill="#800">
<text x="41.6" y="6.8">1</text>
<text x="110.8" y="6.8">2</text>
<text x="179.9" y="6.8">3</text>
<text x="249.1" y="6.8">4</text>
<text x="318.2" y="6.8">5</text>
<text x="387.3" y="6.8">6</text>
<text x="456.5" y="6.8">7</text>
<text x="525.6" y="6.8">8</text>
<text x="4.1" y="41.9">A</text>
<text x="576.3" y="41.9">A</text>
<text x="4.1" y="111.1">B</text>
<text x="576.3" y="111.1">B</text>
<text x="4.1" y="180.2">C</text>
<text x="576.3" y="180.2">C</text>
<text x="4.1" y="249.4">D</text>
<text x="576.3" y="249.4">D</text>
<text x="4.1" y="318.5">E</text>
<text x="576.3" y="318.5">E</text>
<text x="41.6" y="408.7">1</text>
<text x="110.8" y="408.7">2</text>
<text x="179.9" y="408.7">3</text>
<text x="249.1" y="408.7">4</text>
<text x="318.2" y="408.7">5</text>
<text x="387.3" y="408.7">6</text>
<text x="456.5" y="408.7">7</text>
<text x="525.6" y="408.7">8</text>
</g>
<g font-size="3.2" fill="#8d2323">
<text x="38.2" y="35.2">1</text>
<text x="38.2" y="38.8">2</text>
</g>
<g font-size="3.2" fill="#000080">
<text x="35.5" y="46.2">JST_2PIN</text>
<text x="35.5" y="49.4">J1</text>
<text x="153.1" y="75.2">K3-2235D-F1</text>
<text x="153.1" y="72">SW16</text>
<text x="188.7" y="100">2.2uH</text>
<text x="188.7" y="96.9">L1</text>
<text x="200.6" y="107.3">RT6150BGQW</text>
<text x="200.6" y="104.2">U2</text>
<text x="58" y="118.8">D1</text>
<text x="74.4" y="117.6">DMG2305UX</text>
<text x="74.4" y="114.3">Q1</text>
<text x="35.6" y="122">MBR120VLSFT1G</text>
<text x="240.2" y="123.2">R20</text>
<text x="240.2" y="126.3">100k</text>
<text x="34.2" y="142.2">100k</text>
<text x="34.2" y="139">R15</text>
<text x="117.9" y="142.2">10u</text>
<text x="117.9" y="139.1">C4</text>
<text x="134.9" y="142.6">SW15</text>
<text x="217.7" y="144">100k</text>
<text x="217.7" y="140.8">R23</text>
<text x="233.2" y="144">1M</text>
<text x="233.2" y="140.8">R21</text>
<text x="247.3" y="144">1M</text>
<text x="247.3" y="140.8">R22</text>
<text x="450.3" y="142.6">D6R90F1LFS</text>
<text x="450.3" y="139.5">SW1</text>
<text x="510.3" y="142.6">D6R90F1LFS</text>
<text x="510.3" y="139.5">SW8</text>
<text x="134.9" y="145.8">100SP1T1B4M2QE</text>
<text x="450.3" y="171.2">SW2</text>
<text x="510.3" y="172.6">D6R90F1LFS</text>
<text x="510.3" y="169.5">SW9</text>
<text x="450.3" y="174.4">D6R90F1LFS</text>
<text x="38.5" y="196.9">LED-0805_R</text>
<text x="38.5" y="193.8">LED1</text>
<text x="108.2" y="197.3">C10</text>
<text x="132.3" y="197.2">C11</text>
<text x="108.2" y="200.5">22u</text>
<text x="132.3" y="200.5">0.1u</text>
<text x="450.3" y="203">SW3</text>
<text x="34.2" y="207.8">R18</text>
<text x="43.8" y="208.3">U3</text>
<text x="450.3" y="206.1">D6R90F1LFS</text>
<text x="510.3" y="207.9">D6R90F1LFS</text>
<text x="510.3" y="204.7">SW10</text>
<text x="34.2" y="211">1k</text>
<text x="43.8" y="211.4">MCP73831T-2ACI/OT</text>
<text x="264.2" y="219.8">LED-0805_R</text>
<text x="264.2" y="216.7">LED2</text>
<text x="78.3" y="232.5">R19</text>
<text x="260" y="233.9">1k</text>
<text x="260" y="230.7">R1</text>
<text x="78.3" y="235.7">2.2K</text>
<text x="450.3" y="239.6">D6R90F1LFS</text>
<text x="450.3" y="236.5">SW4</text>
<text x="510.3" y="238.3">SW11</text>
<text x="510.3" y="241.4">D6R90F1LFS</text>
<text x="191.9" y="255.4">U1</text>
<text x="180.6" y="258.9">ESP32-WROVER-IE</text>
<text x="450.3" y="273.1">D6R90F1LFS</text>
<text x="450.3" y="270">SW5</text>
<text x="510.3" y="273.1">D6R90F1LFS</text>
<text x="510.3" y="270">SW12</text>
<text x="450.3" y="303.5">SW6</text>
<text x="510.3" y="303.5">SW13</text>
<text x="450.3" y="306.6">D6R90F1LFS</text>
<text x="510.3" y="306.6">D6R90F1LFS</text>
<text x="225.4" y="315.3">R16</text>
<text x="95.5" y="322.5">CP2102-GMR</text>
<text x="95.5" y="319.4">U5</text>
<text x="225.4" y="318.5">10k</text>
<text x="248.4" y="322.5">Q2</text>
<text x="248.4" y="325.7">SS8050-G</text>
<text x="32.2" y="333.1">USB1</text>
<text x="448.5" y="335.3">SW7</text>
<text x="508.5" y="335.3">SW14</text>
<text x="30.2" y="336.6">MICROXNJ</text>
<text x="225.4" y="340">R17</text>
<text x="448.5" y="338.4">D6R90F1LFS</text>
<text x="508.5" y="338.4">D6R90F1LFS</text>
<text x="225.4" y="343.2">10k</text>
<text x="248.4" y="344.2">SS8050-G</text>
<text x="248.4" y="347.4">Q3</text>
<text x="68.5" y="369.8">1u</text>
<text x="68.5" y="366.6">C1</text>
<text x="79" y="369.8">0.1u</text>
<text x="79" y="366.6">C2</text>
<text x="89.6" y="369.8">0.1u</text>
<text x="89.6" y="366.6">C3</text>
</g>
<g font-size="3.2" fill="#00f">
<text x="138.3" y="57.6">PS_EN</text>
<text x="135.5" y="65.6" transform="rotate(-90 135.5 65.6)">6</text>
<text x="142.5" y="65.6" transform="rotate(-90 142.5 65.6)">5</text>
<text x="149.6" y="65.6" transform="rotate(-90 149.6 65.6)">4</text>
<text x="135.5" y="78.2" transform="rotate(-90 135.5 78.2)">3</text>
<text x="142.5" y="78.2" transform="rotate(-90 142.5 78.2)">2</text>
<text x="149.6" y="78.2" transform="rotate(-90 149.6 78.2)">1</text>
<text x="143.6" y="90.1">PS_EN</text>
<text x="183.1" y="109.5" transform="rotate(-90 183.1 109.5)">4</text>
<text x="197.2" y="109.5" transform="rotate(-90 197.2 109.5)">2</text>
<text x="210.1" y="112.9">1</text>
<text x="168.9" y="114.6">5</text>
<text x="168.9" y="119.9">8</text>
<text x="172.4" y="116.4">VIN</text>
<text x="184.9" y="116.9" transform="rotate(-90 184.9 116.9)">LX1</text>
<text x="199" y="116.9" transform="rotate(-90 199 116.9)">LX2</text>
<text x="199.7" y="114.6">VOUT</text>
<text x="172.4" y="121.7">VINA</text>
<text x="204.6" y="123.4">FB</text>
<text x="210.1" y="121.7">10FB</text>
<text x="140.2" y="126.3">3</text>
<text x="147.1" y="129.8">2</text>
<text x="157.6" y="130">PS_EN 6</text>
<text x="210.1" y="130.5">7 PS</text>
<text x="140.2" y="137.9">1</text>
<text x="172.4" y="132.3">EN</text>
<text x="197.2" y="133.1" transform="rotate(-90 197.2 133.1)">EXP</text>
<text x="204.5" y="132.3">PS</text>
<text x="195.4" y="138.6" transform="rotate(-90 195.4 138.6)">11</text>
<text x="477" y="152.9">button-1</text>
<text x="536.9" y="152.9">button-8</text>
<text x="193.7" y="178.5" transform="rotate(-90 193.7 178.5)">39</text>
<text x="477" y="184.6">button-2</text>
<text x="536.9" y="182.9">button-9</text>
<text x="162.6" y="189.9">EN</text>
<text x="174.2" y="186.9">2</text>
<text x="174.2" y="190.5">3</text>
<text x="177.7" y="188.7">3V3</text>
<text x="195.1" y="188.2" transform="rotate(-90 195.1 188.2)">GND</text>
<text x="202.5" y="188.7">IO23</text>
<text x="211.8" y="190.5">36</text>
<text x="211.8" y="186.9">37</text>
<text x="235.3" y="189.9">LED_DRIVE</text>
<text x="174.2" y="197.5">5</text>
<text x="177.7" y="192.2">EN</text>
<text x="201.8" y="195.8">TXD0</text>
<text x="202.5" y="192.2">IO22</text>
<text x="211.8" y="197.5">34</text>
<text x="211.8" y="194">35</text>
<text x="235.3" y="197">FTDI_TX</text>
<text x="235.3" y="193.5">FTDI_RX</text>
<text x="143.9" y="200.5">button-10</text>
<text x="174.2" y="201">6</text>
<text x="177.7" y="199.3">SENSOR_VN</text>
<text x="177.7" y="202.8">IO34</text>
<text x="201.5" y="199.3">RXD0</text>
<text x="202.5" y="202.8">IO21</text>
<text x="211.8" y="201">33</text>
<text x="143.9" y="204">button-11</text>
<text x="143.9" y="207.6">button-12</text>
<text x="174.2" y="204.6">7</text>
<text x="174.2" y="208.1">8</text>
<text x="177.7" y="206.3">IO35</text>
<text x="177.7" y="209.9">IO32</text>
<text x="202.5" y="209.9">IO19</text>
<text x="205.8" y="206.3">NC</text>
<text x="211.8" y="208.1">31</text>
<text x="211.8" y="204.6">32</text>
<text x="41.9" y="215.2">1</text>
<text x="69" y="215.2">5</text>
<text x="145.5" y="214.6">button-8</text>
<text x="145.5" y="211.1">button-4</text>
<text x="172.2" y="215.2">10</text>
<text x="174.2" y="211.6">9</text>
<text x="177.7" y="213.4">IO33</text>
<text x="202.5" y="213.4">IO18</text>
<text x="211.8" y="215.2">29</text>
<text x="211.8" y="211.6">30</text>
<text x="45.4" y="216.9">STAT</text>
<text x="58.4" y="216.9">PROG</text>
<text x="145.5" y="218.2">button-9</text>
<text x="145.5" y="221.7">button-7</text>
<text x="172.2" y="218.7">11</text>
<text x="177.7" y="216.9">IO25</text>
<text x="177.7" y="220.5">IO26</text>
<text x="202.5" y="220.5">IO17</text>
<text x="204.5" y="216.9">IO5</text>
<text x="211.8" y="218.7">28</text>
<text x="235.3" y="221.7">button-1</text>
<text x="235.3" y="218.2">button-5</text>
<text x="477" y="216.4">button-3</text>
<text x="536.9" y="218.2">button-10</text>
<text x="41.9" y="222.2">3</text>
<text x="45.4" y="224">VBAT</text>
<text x="145.5" y="225.2">button-3</text>
<text x="172.2" y="222.2">12</text>
<text x="172.2" y="225.7">13</text>
<text x="177.7" y="224">IO27</text>
<text x="177.7" y="227.5">IO14</text>
<text x="202.5" y="224">IO16</text>
<text x="204.5" y="227.5">IO4</text>
<text x="211.8" y="225.7">26</text>
<text x="211.8" y="222.2">27</text>
<text x="235.3" y="225.2">button-2</text>
<text x="172.2" y="229.3">14</text>
<text x="177.7" y="231">IO12</text>
<text x="204.5" y="231">IO0</text>
<text x="211.8" y="232.8">24</text>
<text x="211.8" y="229.3">25</text>
<text x="235.3" y="228.7">IO0</text>
<text x="235.3" y="232.3">button-14</text>
<text x="145.5" y="235.8">button-6</text>
<text x="172.2" y="236.3">16</text>
<text x="172.2" y="239.9">17</text>
<text x="177.7" y="238.1">IO13</text>
<text x="202.5" y="238.1">IO15</text>
<text x="204.5" y="234.6">IO2</text>
<text x="211.8" y="239.9">22</text>
<text x="211.8" y="236.3">23</text>
<text x="235.3" y="235.8">button-13</text>
<text x="172.2" y="243.4">18</text>
<text x="177.7" y="241.6">NC</text>
<text x="177.7" y="245.1">NC</text>
<text x="205.8" y="245.1">NC</text>
<text x="205.8" y="241.6">NC</text>
<text x="211.8" y="243.4">21</text>
<text x="172.2" y="246.9">19</text>
<text x="177.7" y="248.7">NC</text>
<text x="205.8" y="248.7">NC</text>
<text x="211.8" y="246.9">20</text>
<text x="477" y="249.9">button-4</text>
<text x="536.9" y="251.7">button-11</text>
<text x="477" y="283.4">button-5</text>
<text x="536.9" y="283.4">button-12</text>
<text x="150.6" y="299.3">FTDI_TX</text>
<text x="150.6" y="295.8">FTDI_DTR</text>
<text x="150.6" y="302.8">FTDI_RX</text>
<text x="150.6" y="306.4">FTDI_RTS</text>
<text x="263.5" y="313.4">EN</text>
<text x="477" y="316.9">button-6</text>
<text x="536.9" y="316.9">button-13</text>
<text x="126.6" y="319.6" transform="rotate(-90 126.6 319.6)">29</text>
<text x="130.2" y="319.6" transform="rotate(-90 130.2 319.6)">28</text>
<text x="133.7" y="319.6" transform="rotate(-90 133.7 319.6)">27</text>
<text x="137.2" y="319.6" transform="rotate(-90 137.2 319.6)">26</text>
<text x="140.8" y="319.6" transform="rotate(-90 140.8 319.6)">25</text>
<text x="144.3" y="319.6" transform="rotate(-90 144.3 319.6)">24</text>
<text x="147.8" y="319.6" transform="rotate(-90 147.8 319.6)">23</text>
<text x="151.3" y="319.6" transform="rotate(-90 151.3 319.6)">22</text>
<text x="192.5" y="320.5">FTDI_DTR</text>
<text x="128.1" y="326" transform="rotate(-90 128.1 326)">EP</text>
<text x="131.6" y="328.7" transform="rotate(-90 131.6 328.7)">DTR</text>
<text x="135.1" y="328.9" transform="rotate(-90 135.1 328.9)">DSR</text>
<text x="138.6" y="328.6" transform="rotate(-90 138.6 328.6)">TXD</text>
<text x="142.2" y="328.9" transform="rotate(-90 142.2 328.9)">RXD</text>
<text x="145.7" y="328.4" transform="rotate(-90 145.7 328.4)">RTS</text>
<text x="149.2" y="328.4" transform="rotate(-90 149.2 328.4)">CTS</text>
<text x="152.8" y="326.6" transform="rotate(-90 152.8 326.6)">NC</text>
<text x="112.6" y="335.1">1</text>
<text x="167.6" y="335.1">21</text>
<text x="24.3" y="337.2" transform="rotate(-90 24.3 337.2)">8</text>
<text x="27.9" y="337.2" transform="rotate(-90 27.9 337.2)">9</text>
<text x="112.6" y="338.6">2</text>
<text x="117.1" y="336.5">DCD</text>
<text x="117.1" y="340">RI</text>
<text x="160.5" y="340">NC</text>
<text x="160.5" y="336.5">NC</text>
<text x="167.6" y="338.6">20</text>
<text x="25.8" y="346.3" transform="rotate(-90 25.8 346.3)">SH3</text>
<text x="29.3" y="343.6">VBUS</text>
<text x="29.3" y="346.3" transform="rotate(-90 29.3 346.3)">SH4</text>
<text x="34.2" y="347.1">D-</text>
<text x="40.6" y="345.7">2</text>
<text x="40.6" y="342.2">1</text>
<text x="50.1" y="345.2">D-</text>
<text x="99.3" y="345.2">D+</text>
<text x="112.6" y="342.2">3</text>
<text x="112.6" y="345.7">4</text>
<text x="117.1" y="343.6">GND</text>
<text x="117.1" y="347.1">D+</text>
<text x="160.5" y="347.1">NC</text>
<text x="160.5" y="343.6">NC</text>
<text x="167.6" y="345.7">18</text>
<text x="167.6" y="342.2">19</text>
<text x="193.1" y="345.2">FTDI_RTS</text>
<text x="33.1" y="350.6">D+</text>
<text x="40.6" y="352.7">4</text>
<text x="40.6" y="349.2">3</text>
<text x="50.1" y="348.7">D+</text>
<text x="100" y="348.7">D-</text>
<text x="112.6" y="349.2">5</text>
<text x="112.6" y="352.7">6</text>
<text x="117.1" y="350.6">D-</text>
<text x="160.5" y="350.6">NC</text>
<text x="167.6" y="352.7">16</text>
<text x="167.6" y="349.2">17</text>
<text x="263.5" y="354">IO0</text>
<text x="477" y="348.7">button-7</text>
<text x="535.2" y="348.7">button-14</text>
<text x="25.8" y="359.4" transform="rotate(-90 25.8 359.4)">SH2</text>
<text x="29.3" y="359.4" transform="rotate(-90 29.3 359.4)">SH1</text>
<text x="30.8" y="357.7">GND</text>
<text x="34.3" y="354.2">ID</text>
<text x="40.6" y="356.3">5</text>
<text x="112.6" y="356.3">7</text>
<text x="117.1" y="354.2">VDD</text>
<text x="117.1" y="357.7">REGIN</text>
<text x="160.5" y="357.7">NC</text>
<text x="160.5" y="354.2">NC</text>
<text x="167.6" y="356.3">15</text>
<text x="24.3" y="363.9" transform="rotate(-90 24.3 363.9)">7</text>
<text x="27.9" y="363.9" transform="rotate(-90 27.9 363.9)">6</text>
<text x="131.6" y="370" transform="rotate(-90 131.6 370)">VBUS</text>
<text x="135.1" y="370" transform="rotate(-90 135.1 370)">RST#</text>
<text x="138.6" y="370" transform="rotate(-90 138.6 370)">NC</text>
<text x="142.2" y="370" transform="rotate(-90 142.2 370)">SUSPEND#</text>
<text x="145.7" y="370" transform="rotate(-90 145.7 370)">SUSPEND</text>
<text x="149.2" y="370" transform="rotate(-90 149.2 370)">NC</text>
<text x="152.8" y="370" transform="rotate(-90 152.8 370)">NC</text>
<text x="130.2" y="374.5" transform="rotate(-90 130.2 374.5)">8</text>
<text x="133.7" y="374.5" transform="rotate(-90 133.7 374.5)">9</text>
<text x="137.2" y="376.5" transform="rotate(-90 137.2 376.5)">10</text>
<text x="140.8" y="376.5" transform="rotate(-90 140.8 376.5)">11</text>
<text x="144.3" y="376.5" transform="rotate(-90 144.3 376.5)">12</text>
<text x="147.8" y="376.5" transform="rotate(-90 147.8 376.5)">13</text>
<text x="151.3" y="376.5" transform="rotate(-90 151.3 376.5)">14</text>
</g>
<g font-size="3.2">
<text x="184.9" y="136.6" transform="rotate(-90 184.9 136.6)">3</text>
<text x="186.6" y="133.1" transform="rotate(-90 186.6 133.1)">GND</text>
<text x="190.1" y="136.6" transform="rotate(-90 190.1 136.6)">9</text>
<text x="191.9" y="133.1" transform="rotate(-90 191.9 133.1)">GND</text>
<text x="453.1" y="146.4">2</text>
<text x="461.8" y="146.4">3</text>
<text x="513" y="146.4">2</text>
<text x="521.8" y="146.4">3</text>
<text x="453.4" y="153.4">1</text>
<text x="462.1" y="153.4">4</text>
<text x="513.4" y="153.4">1</text>
<text x="522.1" y="153.4">4</text>
<text x="453.1" y="178.1">2</text>
<text x="461.8" y="178.1">3</text>
<text x="513" y="176.4">2</text>
<text x="521.8" y="176.4">3</text>
<text x="174.2" y="183.4">1</text>
<text x="177.7" y="185.2">GND</text>
<text x="203.1" y="185.2">GND</text>
<text x="211.8" y="183.4">38</text>
<text x="453.4" y="185.2">1</text>
<text x="462.1" y="185.2">4</text>
<text x="513.4" y="183.4">1</text>
<text x="522.1" y="183.4">4</text>
<text x="453.1" y="209.9">2</text>
<text x="461.8" y="209.9">3</text>
<text x="513" y="211.6">2</text>
<text x="521.8" y="211.6">3</text>
<text x="41.9" y="218.7">2</text>
<text x="45.4" y="220.5">VSS</text>
<text x="453.4" y="216.9">1</text>
<text x="462.1" y="216.9">4</text>
<text x="513.4" y="218.7">1</text>
<text x="522.1" y="218.7">4</text>
<text x="172.2" y="232.8">15</text>
<text x="177.7" y="234.6">GND</text>
<text x="453.1" y="243.4">2</text>
<text x="461.8" y="243.4">3</text>
<text x="513" y="245.1">2</text>
<text x="521.8" y="245.1">3</text>
<text x="453.4" y="250.4">1</text>
<text x="462.1" y="250.4">4</text>
<text x="513.4" y="252.2">1</text>
<text x="522.1" y="252.2">4</text>
<text x="453.1" y="276.9">2</text>
<text x="461.8" y="276.9">3</text>
<text x="513" y="276.9">2</text>
<text x="521.8" y="276.9">3</text>
<text x="453.4" y="284">1</text>
<text x="462.1" y="284">4</text>
<text x="513.4" y="284">1</text>
<text x="522.1" y="284">4</text>
<text x="453.1" y="310.4">2</text>
<text x="461.8" y="310.4">3</text>
<text x="513" y="310.4">2</text>
<text x="521.8" y="310.4">3</text>
<text x="453.4" y="317.5">1</text>
<text x="462.1" y="317.5">4</text>
<text x="513.4" y="317.5">1</text>
<text x="522.1" y="317.5">4</text>
<text x="451.3" y="342.2">2</text>
<text x="460" y="342.2">3</text>
<text x="511.3" y="342.2">2</text>
<text x="520" y="342.2">3</text>
<text x="451.7" y="349.2">1</text>
<text x="460.4" y="349.2">4</text>
<text x="511.6" y="349.2">1</text>
<text x="520.3" y="349.2">4</text>
</g>
<g font-size="3.2" fill="#f00">
<text x="174.2" y="194">4</text>
<text x="177.7" y="195.8">SENSOR_VP</text>
<text x="60.4" y="224">VDD</text>
<text x="69" y="222.2">4</text>
</g>
</svg>
